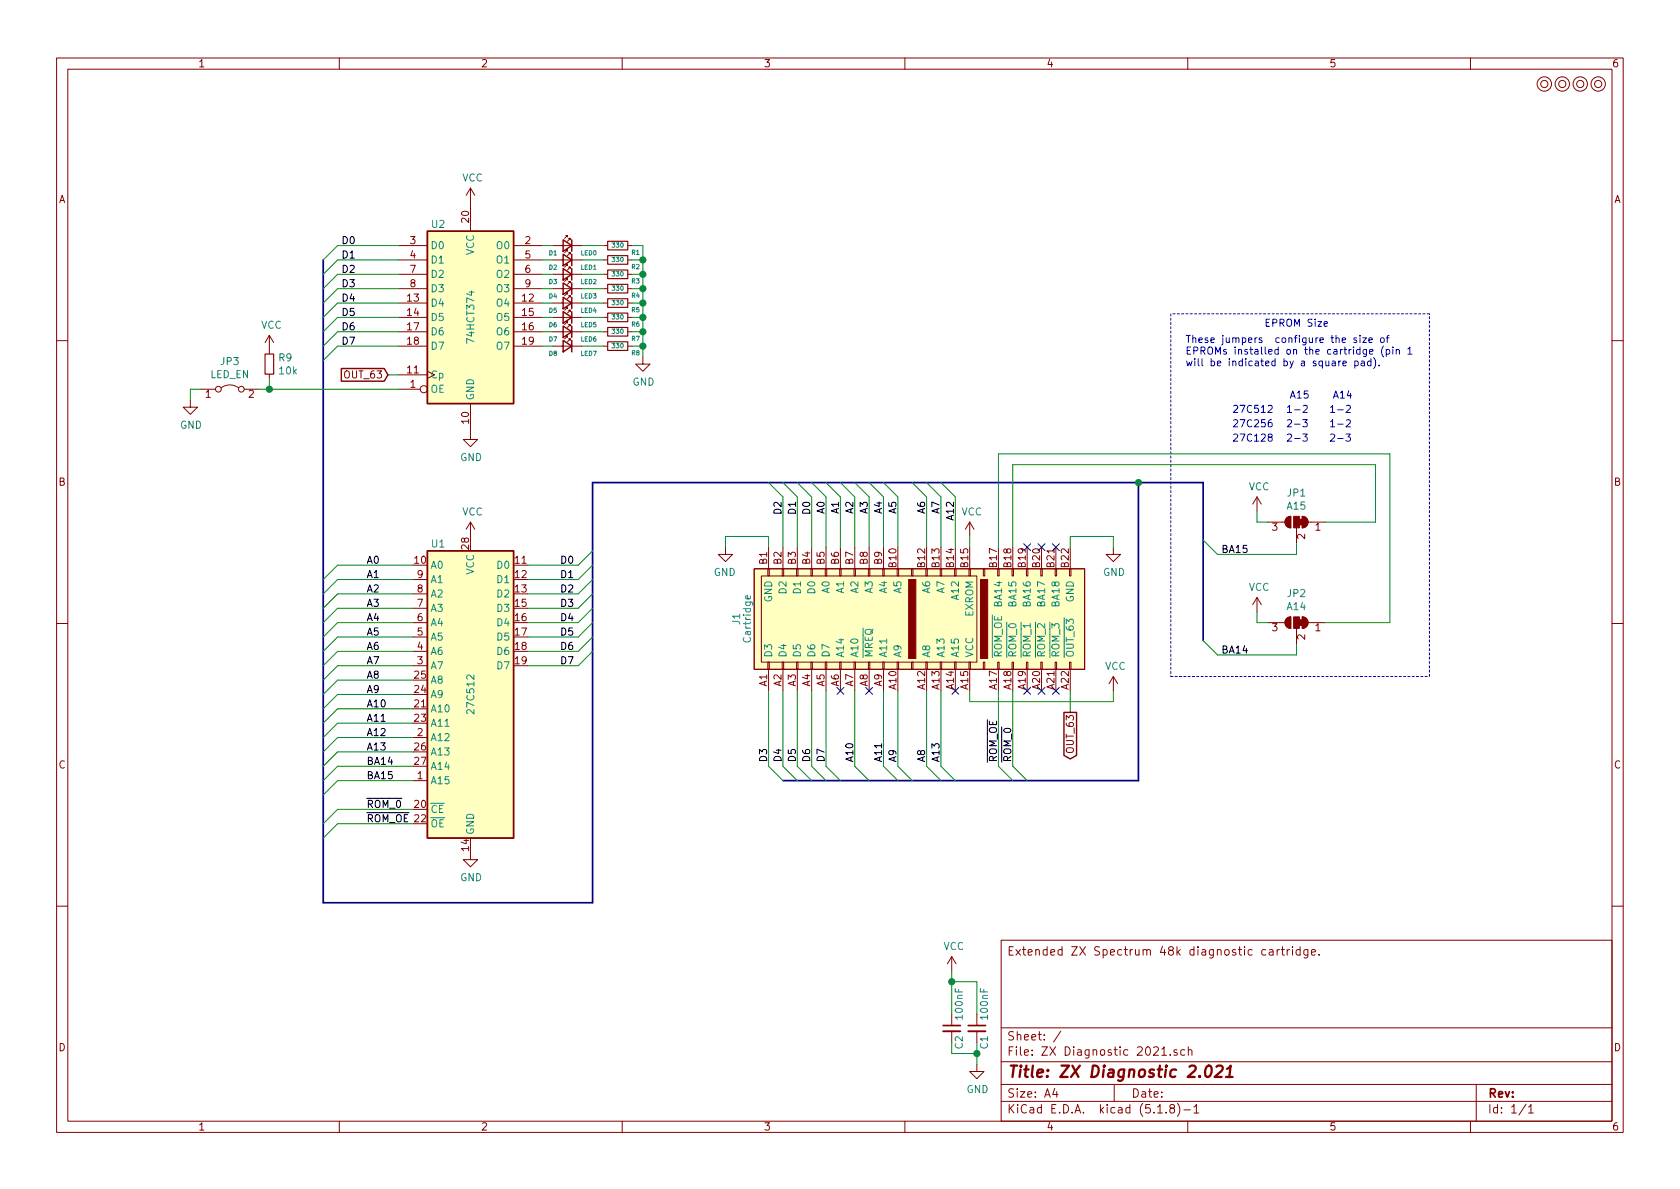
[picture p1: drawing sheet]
<svg xmlns="http://www.w3.org/2000/svg" width="297mm" height="210mm" viewBox="0 0 297 210" stroke-linecap="round" stroke-linejoin="round" font-family="sans-serif">
<g fill="none" stroke="#840000" stroke-width=".18">
<path d="M10 10.3h277v189.9h-277zM12 12.2h273v186.1h-273zM60 10.3v1.9M110 10.3v1.9M160 10.3v1.9M210 10.3v1.9M260 10.3v1.9M83.2 33.3v7.6M83.2 33.3l-.8 1.2M83.2 33.3l.7 1.2M47.6 59.3l-.7 1.3M47.6 59.3v3.3"/>
<path d="M47.6 59.3l.8 1.3M70.5 48.5h5.1M70.5 53.6h5.1M70.5 56.1h5.1M70.5 58.7h5.1M70.5 43.4h5.1M70.5 46h5.1M70.5 51h5.1M90.8 48.5h5.1M90.8 53.6h5.1M90.8 56.1h5.1M90.8 58.7h5.1"/>
<path d="M90.8 43.4h5.1M90.8 46h5.1M90.8 51h5.1M97.8 48.5h5.1M97.8 53.6h5.1M97.8 56.1h5.1M97.8 58.7h5.1M97.8 43.4h5.1M97.8 46h5.1M97.8 51h5.1M100.3 47v-.3h-.2h.2l-.5 .5M100.3 41.9v-.2h-.2h.2l-.5 .5"/>
<path d="M100.3 57.1v-.2h-.2h.2l-.5 .5M100.3 44.4v-.2h-.2h.2l-.5 .5M100.3 49.5v-.2h-.2h.2l-.5 .5M100.3 52.1v-.3h-.2h.2l-.5 .5M100.3 54.6v-.2h-.2h.2l-.5 .5M100.3 59.7v-.3h-.2h.2l-.5 .5M100.8 47.5v-.3h-.2h.2l-.5 .5M100.8 42.4v-.2h-.2h.2l-.5 .5M100.8 57.7v-.3h-.2h.2l-.5 .5M100.8 45v-.3h-.2h.2l-.5 .5M100.8 50v-.2h-.2h.2l-.5 .5M100.8 52.6v-.3h-.2h.2l-.5 .5"/>
<path d="M100.8 55.1v-.2h-.2h.2l-.5 .5M106.7 48.5h.7M106.7 53.6h.7M106.7 56.1h.7M106.7 58.7h.7M106.7 43.4h.7M106.7 46h.7M106.7 51h.7M111 48.5h.8M111 53.6h.8M111 56.1h.8M111 58.7h.8"/>
<path d="M111 43.4h.8M111 46h.8M111 51h.8M10 60.2h2M33.7 70.7v1.3h1.2l-1.2 1.3-1.3-1.3h1.3M35.6 68.8h2.5M39.1 68.6a2.53 2.53 0 0 1 3.1 0M43.2 68.8h2.5M47.6 66.2v.7M70.5 68.8h3.8M70.5 66.3h5.1M70.5 61.2h5.1"/>
<path d="M83.2 71.4v6.3h1.3l-1.3 1.3-1.3-1.3h1.3M90.8 61.2h5.1M97.8 61.2h5.1M100.8 60.2v-.3h-.2h.2l-.5 .5M106.7 61.2h.7M111 61.2h.8M113.7 63.1v1.3h1.2l-1.2 1.3-1.3-1.3h1.3M285 60.2h2M83.2 92.3v2.6M83.2 92.3l-.8 1.3M83.2 92.3l.7 1.3M128.3 96.8v1.2h-1.3l1.3 1.3 1.2-1.3h-1.2"/>
<path d="M135.9 96.8v3.8M138.4 96.8v3.8M141 96.8v3.8M143.5 96.8v3.8M146 96.8v3.8M148.6 96.8v3.8M151.1 96.8v3.8M153.7 96.8v3.8M156.2 96.8v3.8M158.7 96.8v3.8M163.8 96.8v3.8M166.4 96.8v3.8"/>
<path d="M168.9 96.8v3.8M171.4 92.3l-.7 1.3M171.4 92.3v2.6M171.4 96.8v3.8M171.4 92.3l.8 1.3M176.5 96.8v3.8M179.1 96.8v3.8M181.6 96.8v3.8M184.1 96.8v3.8M186.7 96.8v3.8M189.2 96.8v3.8M196.8 96.8v1.2h1.3l-1.3 1.3-1.2-1.3h1.2"/>
<path d="M222.2 87.9l-.7 1.2M222.2 87.9v2.5M222.2 87.9l.8 1.2M224.2 92.3h3M227.4 91.7l.5-.3 .3-.1v2a1.03 1.03 0 0 1-.9-.6 1.03 1.03 0 0 1 .1-1zM229.2 93.3v2.8M230.3 91.3a1.02 1.02 0 0 1 1 1 1.02 1.02 0 0 1-1 1zM231.3 92.3h3M10 110.3h2M73 117.7h2.6M73 115.2h2.6M73 112.6h2.6"/>
<path d="M73 110.1h2.6M73 107.6h2.6M73 105h2.6M73 102.5h2.6M133.3 100.6h58.5v17.8h-58.5zM134.6 101.8h38.1v15.3h-38.1zM135.8 117.1h.2v1.3h-.2zM135.8 100.6h.2v1.2h-.2zM135.9 118.4v3.8M138.3 117.1h.3v1.3h-.3zM138.3 100.6h.3v1.2h-.3zM138.4 118.4v3.8"/>
<path d="M140.8 117.1h.3v1.3h-.3zM140.8 100.6h.3v1.2h-.3zM141 118.4v3.8M143.4 117.1h.2v1.3h-.2zM143.4 100.6h.2v1.2h-.2zM143.5 118.4v3.8M145.9 117.1h.3v1.3h-.3zM145.9 100.6h.3v1.2h-.3zM146 118.4v3.8M148.5 117.1h.2v1.3h-.2zM148.5 100.6h.2v1.2h-.2zM148.6 118.4v3.8"/>
<path d="M151 117.1h.3v1.3h-.3zM151 100.6h.3v1.2h-.3zM151.1 118.4v3.8M153.5 117.1h.3v1.3h-.3zM153.5 100.6h.3v1.2h-.3zM153.7 118.4v3.8M156.1 117.1h.2v1.3h-.2zM156.1 100.6h.2v1.2h-.2zM156.2 118.4v3.8M158.6 117.1h.3v1.3h-.3zM158.6 100.6h.3v1.2h-.3zM158.7 118.4v3.8"/>
<path d="M161.2 117.1h.2v1.3h-.2zM161.2 100.6h.2v1.2h-.2zM163.7 117.1h.3v1.3h-.3zM163.7 100.6h.3v1.2h-.3zM163.8 118.4v3.8M166.2 117.1h.3v1.3h-.3zM166.2 100.6h.3v1.2h-.3zM166.4 118.4v3.8M168.8 117.1h.2v1.3h-.2zM168.8 100.6h.2v1.2h-.2zM168.9 118.4v3.8M171.3 117.1h.3v1.3h-.3z"/>
<path d="M171.3 100.6h.3v1.2h-.3zM171.4 118.4v3.8M173.9 117.1h.2v1.3h-.2zM173.9 100.6h.2v1.2h-.2zM176.4 117.1h.3v1.3h-.3zM176.4 100.6h.3v1.2h-.3zM176.5 118.4v3.8M178.9 117.1h.3v1.3h-.3zM178.9 100.6h.3v1.2h-.3zM179.1 118.4v3.8M181.5 117.1h.2v1.3h-.2zM181.5 100.6h.2v1.2h-.2z"/>
<path d="M181.6 118.4v3.8M184 117.1h.3v1.3h-.3zM184 100.6h.3v1.2h-.3zM184.1 118.4v3.8M186.6 117.1h.2v1.3h-.2zM186.6 100.6h.2v1.2h-.2zM186.7 118.4v3.8M189.1 117.1h.3v1.3h-.3zM189.1 100.6h.3v1.2h-.3zM189.2 118.4v3.8M196.8 119.6l-.7 1.3M196.8 119.6v2.6"/>
<path d="M196.8 119.6l.8 1.3M222.2 105.7v2.5M222.2 105.7l-.7 1.2M222.2 105.7l.8 1.2M224.2 110.1h3M227.4 109.4l.5-.3h.3v2a1.03 1.03 0 0 1-.9-.6 1.03 1.03 0 0 1 .1-1.1zM229.2 111.1v2.8M230.3 109.1a1.02 1.02 0 0 1 1 1 1.02 1.02 0 0 1-1 1zM231.3 110.1h3M285 110.3h2M73 138h2.6M73 130.4h2.6"/>
<path d="M83.2 150.7v1.3h1.3l-1.3 1.3-1.3-1.3h1.3M10 160.2h2M168.3 169.2v2.5M168.3 179.3v2.1M168.3 169.2l-.8 1.2M168.3 169.2l.7 1.2M172.7 179.3v2.1M177 166.3h108v32h-108zM223.8 168l-.4-.1-.3 .3 .1 .6 .2 .1 .4-.1M224.5 168h.5l.1 .9M225.1 168.3h-.5a.29 .29 0 0 0-.2 .3 .29 .29 0 0 0 .2 .3l.5-.1M225.8 167.9v1"/>
<path d="M226.2 167.9l-.4 .3M226.5 167.9h.6M226.7 167.4v1.3l.4 .2M227.6 167.9v1M228 167.9l-.4 .3M228.5 167.4v.2M228.5 167.9v1M229.9 168l-.5-.1-.2 .3v.6l.2 .1 .5-.1M229.9 167.4v1.5M231.2 167.9v1.2l-.3 .3-.3-.1M231.2 168l-.4-.1-.3 .3 .1 .6 .2 .1 .4-.1M231.9 168.4l.7-.1-.1-.3-.4-.1-.2 .2 .1 .7h.5"/>
<path d="M233.2 168.8v.1M285 160.2h2M60 198.3v1.9M110 198.3v1.9M160 198.3v1.9M168.3 182.4v2M172.7 188.2v1.3h1.3l-1.3 1.2-1.3-1.2h1.3M172.7 182.4v2M177 194.8h108M177 191.8h108M177 187.8h108M177 181.8h108"/>
<path d="M186.5 192.5l-.4 1h1M186.8 193v1M187.6 182.3l-1.3 2M197 191.8v3M204.7 196.8h.8M205.4 185.5l.4-.4v1.5M205.4 186.6h.8M206.2 196.7v.1M206.9 186.5v.1M207.1 196l-.3-.3 .2-.3a.48 .48 0 0 1 .6 .1l-.1 .4a.52 .52 0 0 0-.6 .2 .52 .52 0 0 0 .1 .6l.4 .1 .2-.1 .1-.4-.3-.3M208.1 185.7l-.4-.1-.2 .2 .1 .2 .5 .2v.3h-.6M208.2 195.1a1.71 1.71 0 0 1 0 2.3"/>
<path d="M209.3 196.3h1.2M209.5 185.7l-.5-.1-.2 .3v.6l.2 .1 .5-.1M210 198.3v1.9M210.1 185.7l.2-.1 .4 .1v.9M210.1 185.1v1.5M211.1 195.8l.4-.5v1.5M211.1 196.8h.9M260 198.3v1.9M261 191.8v6.5M269.8 195.2l-1.2 2M270.3 195.8l.4-.5v1.5M270.3 196.8h.8"/>
<circle cx="273" cy="14.9" r=".63"/>
<circle cx="273.1" cy="14.9" r="1.27"/>
<circle cx="276.2" cy="14.9" r=".63"/>
<circle cx="276.2" cy="14.9" r="1.27"/>
<circle cx="279.4" cy="14.9" r=".63"/>
<circle cx="279.4" cy="14.9" r="1.27"/>
<circle cx="282.6" cy="14.9" r=".63"/>
<circle cx="282.6" cy="14.9" r="1.27"/>
<circle cx="38.6" cy="68.8" r=".51"/>
<circle cx="42.7" cy="68.8" r=".51"/>
<circle cx="74.9" cy="68.8" r=".63"/>
</g>
<path d="M213.4 188.6a.45 .45 0 0 1 .4-.2 .45 .45 0 0 1 .4 .4 1.15 1.15 0 0 1-.8 1.6l-.1-.1a1.55 1.55 0 0 1 .1-1.7zM215.1 188.6l.3-.2h.5l.2 .2 .1 .4-.1 .3-1.3 1.1h1.2M216.8 190.4h1.1M216.9 189l.7-.6-.3 2" fill="none" stroke="#840000" stroke-width=".41"/>
<path d="M166.8 182.4h3M171.2 182.4h3" fill="none" stroke="#840000" stroke-width=".33"/>
<path d="M166.8 181.4h3M171.2 181.4h3" fill="none" stroke="#840000" stroke-width=".3"/>
<g fill="none" stroke="#840000" stroke-width=".25">
<path d="M75.6 40.9h15.2v30.5h-15.2zM99.6 47.5l1.5 1-1.5 1zM99.6 42.4l1.5 1-1.5 1zM99.6 57.7l1.5 1-1.5 1zM99.6 45l1.5 1-1.5 1zM99.6 50l1.5 1-1.5 1.1zM99.6 52.6l1.5 1-1.5 1zM99.6 55.1l1.5 1-1.5 1zM101.1 42.4v2M101.1 45v2M101.1 47.5v2M101.1 50v2.1"/>
<path d="M101.1 52.6v2M101.1 55.1v2M101.1 57.7v2M60.4 65.2h7.5l.7 1.1-.7 1.1h-7.5zM99.6 60.2l1.5 1-1.5 1zM101.1 60.2v2M75.6 97.4h15.2v50.8h-15.2zM188.1 126h2.2v7.6l-1.1 .6-1.1-.6z"/>
</g>
<path d="M107.4 47.7h3.6v1.6h-3.6zM107.4 45.2h3.6v1.5h-3.6zM107.4 42.7h3.6v1.5h-3.6zM107.4 50.3h3.6v1.5h-3.6zM107.4 52.8h3.6v1.6h-3.6zM107.4 55.4h3.6v1.5h-3.6zM107.4 57.9h3.6v1.5h-3.6zM46.9 62.6h1.5v3.6h-1.5zM107.4 60.4h3.6v1.6h-3.6z" fill="none" stroke="#840000" stroke-width=".2"/>
<g fill="#ffffc2" stroke="#ffffc2" stroke-width=".18">
<path d="M75.6 40.9h15.2v30.5h-15.2z"/>
<path d="M133.3 100.6h58.5v17.8h-58.5z"/>
<path d="M75.6 97.4h15.2v50.8h-15.2z"/>
</g>
<g fill="#840000" stroke="#840000" stroke-width=".18">
<path d="M160.7 102.5h1.2v14h-1.2z"/>
<path d="M173.4 102.5h1.2v14h-1.2z"/>
<path d="M230.3 91.3a1.02 1.02 0 0 1 1 1 1.02 1.02 0 0 1-1 1z"/>
<path d="M227.4 91.7l.5-.3 .3-.1v2a1.03 1.03 0 0 1-.9-.6 1.03 1.03 0 0 1 .1-1z"/>
<path d="M229.7 91.8h.6v1h-.6z"/>
<path d="M228.7 91.3h1v2h-1z"/>
<path d="M230.3 109.1a1.02 1.02 0 0 1 1 1 1.02 1.02 0 0 1-1 1z"/>
<path d="M227.4 109.4l.5-.3h.3v2a1.03 1.03 0 0 1-.9-.6 1.03 1.03 0 0 1 .1-1.1z"/>
<path d="M229.7 109.6h.6v1h-.6z"/>
<path d="M228.7 109.1h1v2h-1z"/>
</g>
<path d="M132.6 105.4l.1 .3-.2 .2h-.6v-.5l.3-.1 .1 .6" fill="none" stroke="#008484" stroke-width=".18"/>
<path d="M207 55.5v64.1M252.7 55.5h-45.7M207 119.6h45.7M252.7 119.6v-64.1" fill="none" stroke="#0000c2" stroke-width=".18" stroke-dasharray=".4 .4"/>
<path d="M57.1 46v113.6h47.7v-74.3h107.9v28M201.3 85.3v52.7h-62.9" fill="none" stroke="#000084" stroke-width=".3"/>
<g fill="none" stroke="#008400" stroke-width=".18">
<path d="M70.5 46h-10.8l-2.6 2.5M70.5 58.7h-10.8l-2.6 2.5M70.5 43.4h-10.8l-2.6 2.6M70.5 56.1h-10.8l-2.6 2.6M70.5 53.6h-10.8l-2.6 2.5M70.5 51h-10.8l-2.6 2.6M70.5 48.5h-10.8l-2.6 2.5M95.9 46h1.9M95.9 58.7h1.9M95.9 43.4h1.9M95.9 56.1h1.9M95.9 53.6h1.9"/>
<path d="M95.9 51h1.9M95.9 48.5h1.9M102.9 46h3.8M102.9 58.7h3.8M102.9 43.4h3.8M102.9 56.1h3.8M102.9 53.6h3.8M102.9 51h3.8M102.9 48.5h3.8M111.8 46h1.9M111.8 58.7h1.9M111.8 43.4h1.9v19.7"/>
<path d="M111.8 56.1h1.9M111.8 53.6h1.9M111.8 51h1.9M111.8 48.5h1.9M35.6 68.8h-1.9v1.9M45.7 68.8h24.8M47.6 66.9v1.9M68.6 66.3h1.9M70.5 61.2h-10.8l-2.6 2.5M95.9 61.2h1.9M102.9 61.2h3.8M111.8 61.2h1.9"/>
<path d="M73 99.9h-13.3l-2.6 2.6M104.8 97.4l-2.6 2.5h-8.9M104.8 99.9l-2.6 2.6h-8.9M128.3 96.8v-1.9h7.6v1.9M135.9 85.3l2.5 2.6v8.9M138.4 85.3l2.6 2.6v8.9M141 85.3l2.5 2.6v8.9M143.5 85.3l2.5 2.6v8.9M146 85.3l2.6 2.6v8.9M148.6 85.3l2.5 2.6v8.9M151.1 85.3l2.6 2.6v8.9M153.7 85.3l2.5 2.6v8.9"/>
<path d="M156.2 85.3l2.5 2.6v8.9M161.3 85.3l2.5 2.6v8.9M163.8 85.3l2.6 2.6v8.9M166.4 85.3l2.5 2.6v8.9M171.4 94.9v1.9M176.5 96.8v-16.5h69.2v29.8h-11.4M189.2 96.8v-1.9h7.6v1.9M212.7 95.5l2.6 2.5h13.9v-1.9M222.2 90.4v1.9h2M234.3 92.3h8.9v-10.1h-64.1v14.6M73 117.7h-13.3l-2.6 2.6M73 107.6h-13.3l-2.6 2.5"/>
<path d="M73 110.1h-13.3l-2.6 2.5M73 112.6h-13.3l-2.6 2.6M73 115.2h-13.3l-2.6 2.5M73 102.5h-13.3l-2.6 2.5M73 105h-13.3l-2.6 2.6M104.8 115.2l-2.6 2.5h-8.9M104.8 105l-2.6 2.6h-8.9M104.8 107.6l-2.6 2.5h-8.9M104.8 110.1l-2.6 2.5h-8.9M104.8 112.6l-2.6 2.6h-8.9M104.8 102.5l-2.6 2.5h-8.9M212.7 113.3l2.6 2.5h13.9v-1.9"/>
<path d="M222.2 108.2v1.9h2M73 135.5h-13.3l-2.6 2.5M73 133h-13.3l-2.6 2.5M73 130.4h-13.3l-2.6 2.6M73 127.9h-13.3l-2.6 2.5M73 120.3h-13.3l-2.6 2.5M73 122.8h-13.3l-2.6 2.5M73 125.3h-13.3l-2.6 2.6M73 138h-13.3l-2.6 2.6M135.9 122.2v13.3l2.5 2.5M138.4 122.2v13.3l2.6 2.5M141 122.2v13.3l2.5 2.5"/>
<path d="M143.5 122.2v13.3l2.5 2.5M146 122.2v13.3l2.6 2.5M151.1 122.2v13.3l2.6 2.5M156.2 122.2v13.3l2.5 2.5M158.7 122.2v13.3l2.6 2.5M163.8 122.2v13.3l2.6 2.5M166.4 122.2v13.3l2.5 2.5M171.4 122.2v1.9h25.4v-1.9M176.5 122.2v13.3l2.6 2.5M179.1 122.2v13.3l2.5 2.5M189.2 122.2v3.8M73 145.7h-13.3l-2.6 2.5"/>
<path d="M73 143.1h-13.3l-2.6 2.6M168.3 171.7v7.6M168.3 173.6h4.4v5.7M168.3 184.4v1.9h4.4M172.7 184.4v3.8"/>
</g>
<g fill="none" stroke="#0000c2" stroke-width=".18">
<path d="M234.1 57.3l.6-.1-.1-.3h-.3l-.2 .1 .1 .7h.4M239.9 59.8l-.4-.1-.1 .2v.2l.5 .1v.3h-.5M240.5 59.3v.1M240.5 59.7v.9M240.9 59.7h.7l-.7 .9h.7M244.2 59.8l.3-.1 .3 .3-.2 .5-.3 .1-.2-.2zM245.1 59.7h.5M245.6 59.3l-.3 .2v1.1M224.2 71.8l.5-.1 .2 .3v.2l-.7 .7h.7M224.5 77.3l-.2-.1v-.3l.4-.1 .2 .1v.3l-.6 .2-.1 .1v.3l.3 .2h.2l.2-.2v-.4l-.2-.1M224.8 74.2l-.3 .1a.87 .87 0 0 0 0 1.2l.4-.1v-.6l-.4-.1-.3 .2M230.4 76.8h.7l-.4 .4 .4 .2v.5l-.2 .1-.5-.1"/>
<path d="M230.4 74.2h.7l-.4 .5 .4 .1v.6l-.2 .1-.5-.1M230.4 71.8l.5-.1 .2 .3v.2l-.7 .7h.7M237.1 63.8l-.4 .3M237.4 64.3l.6-.1v-.3l-.4-.1-.2 .2 .1 .6h.5M238 76.8h.8l-.5 .4 .4 .2v.5l-.2 .1-.5-.1M238 71.8l.5-.1 .3 .3-.1 .2-.7 .7h.8M238 74.3l.5-.1 .3 .4-.1 .2-.7 .7h.8M239.5 63.9l.4-.1 .3 .3-.2 .5h-.5M239.5 63.8v1.3M240.7 63.9h.5v.8M241.2 64.2h-.4l-.2 .2 .1 .2h.5M242 60.1l.6-.1v-.2l-.4-.1-.2 .2 .1 .6h.5"/>
<path d="M242.1 62.2l.6-.1v-.3h-.4l-.2 .2 .1 .6h.5M242.4 63.9l-.4-.1-.2 .3 .1 .5h.5M242.4 63.4v1.3M242.9 63.2a1.47 1.47 0 0 1 0 2M243.8 64.6v.1M244.6 61.2a1.47 1.47 0 0 0 0 1.9M245.1 61.8h.4l.2 .2-.1 .6h-.5M245.1 61.8v1.3M246.3 61.4v.1M246.3 61.8v.8M246.9 61.9l.1-.1h.3l.1 .8M246.9 61.8v.8"/>
<path d="M248.9 61.7l.4-.3v1.2M248.9 62.6h.8"/>
</g>
<g fill="#008400" stroke="#008400" stroke-width=".25">
<circle cx="201.3" cy="85.3" r=".51"/>
<circle cx="47.6" cy="68.8" r=".51"/>
<circle cx="113.7" cy="53.6" r=".51"/>
<circle cx="113.7" cy="51" r=".51"/>
<circle cx="113.7" cy="61.2" r=".51"/>
<circle cx="172.7" cy="186.3" r=".51"/>
<circle cx="168.3" cy="173.6" r=".51"/>
<circle cx="113.7" cy="48.5" r=".51"/>
<circle cx="113.7" cy="46" r=".51"/>
<circle cx="113.7" cy="56.1" r=".51"/>
<circle cx="113.7" cy="58.7" r=".51"/>
</g>
<g fill="none" stroke="#000084" stroke-width=".18">
<path d="M181 96.2l1.2 1.2M182.2 96.2l-1.2 1.2M183.5 96.2l1.3 1.2M184.8 96.2l-1.3 1.2M186.1 96.2l1.2 1.2M187.3 96.2l-1.2 1.2M148 121.6l1.2 1.2M149.2 121.6l-1.2 1.2M153.1 121.6l1.2 1.2M154.3 121.6l-1.2 1.2M168.3 121.6l1.2 1.2M169.5 121.6l-1.2 1.2"/>
<path d="M181 121.6l1.2 1.2M182.2 121.6l-1.2 1.2M183.5 121.6l1.3 1.2M184.8 121.6l-1.3 1.2M186.1 121.6l1.2 1.2M187.3 121.6l-1.2 1.2"/>
</g>
<text font-size="2.8" fill="#840000" x="178" y="190.5">Title: ZX Diagnostic 2.021</text>
<g font-size="2.1" fill="#840000">
<text x="178" y="169">Extended ZX Spectrum 48k diagnostic cartridge.</text>
<text x="178" y="184">Sheet: /</text>
<text x="178" y="186.7">File: ZX Diagnostic 2021.sch</text>
<text x="178" y="196.9">KiCad E.D.A. kicad (5.1.8)-1</text>
<text x="178" y="194.1">Size: A4</text>
<text x="200" y="194.1">Date:</text>
<text x="263" y="194.1">Rev:</text>
<text x="263" y="196.9">Id: 1/1</text>
</g>
<g font-size="1.8" fill="#840000">
<text x="35" y="11.9">1</text>
<text x="85" y="11.9">2</text>
<text x="135" y="11.9">3</text>
<text x="185" y="11.9">4</text>
<text x="235" y="11.9">5</text>
<text x="285" y="11.9">6</text>
<text x="10.4" y="35.9">A</text>
<text x="285.4" y="35.9">A</text>
<text x="82.9" y="39.3" transform="rotate(-90 82.9 39.3)">20</text>
<text x="72.5" y="43.2">3</text>
<text x="72.5" y="45.7">4</text>
<text x="92.9" y="43.2">2</text>
<text x="92.9" y="45.7">5</text>
<text x="72.1" y="53.3">13</text>
<text x="72.5" y="48.3">7</text>
<text x="72.5" y="50.8">8</text>
<text x="92.4" y="53.3">12</text>
<text x="92.9" y="48.3">6</text>
<text x="92.9" y="50.8">9</text>
<text x="72.1" y="55.9">14</text>
<text x="72.1" y="58.4">17</text>
<text x="92.4" y="55.9">15</text>
<text x="92.4" y="58.4">16</text>
<text x="72.1" y="61">18</text>
<text x="92.4" y="61">19</text>
<text x="36.3" y="70.4">1</text>
<text x="44" y="70.4">2</text>
<text x="61.1" y="66.9">OUT_63</text>
<text x="72.1" y="66">11</text>
<text x="72.5" y="68.6">1</text>
<text x="82.9" y="74.9" transform="rotate(-90 82.9 74.9)">10</text>
<text x="10.4" y="85.9">B</text>
<text x="285.4" y="85.9">B</text>
<text x="224.9" y="93.8">3</text>
<text x="230.8" y="95.3" transform="rotate(-90 230.8 95.3)">2</text>
<text x="232.6" y="93.8">1</text>
<text x="73.3" y="99.7">10</text>
<text x="82.9" y="97.1" transform="rotate(-90 82.9 97.1)">28</text>
<text x="91.1" y="99.7">11</text>
<text x="135.6" y="99.8" transform="rotate(-90 135.6 99.8)">B1</text>
<text x="138.2" y="99.8" transform="rotate(-90 138.2 99.8)">B2</text>
<text x="140.7" y="99.8" transform="rotate(-90 140.7 99.8)">B3</text>
<text x="143.3" y="99.8" transform="rotate(-90 143.3 99.8)">B4</text>
<text x="145.8" y="99.8" transform="rotate(-90 145.8 99.8)">B5</text>
<text x="148.3" y="99.8" transform="rotate(-90 148.3 99.8)">B6</text>
<text x="150.9" y="99.8" transform="rotate(-90 150.9 99.8)">B7</text>
<text x="153.4" y="99.8" transform="rotate(-90 153.4 99.8)">B8</text>
<text x="156" y="99.8" transform="rotate(-90 156 99.8)">B9</text>
<text x="158.5" y="100.3" transform="rotate(-90 158.5 100.3)">B10</text>
<text x="163.6" y="100.3" transform="rotate(-90 163.6 100.3)">B12</text>
<text x="166.1" y="100.3" transform="rotate(-90 166.1 100.3)">B13</text>
<text x="168.7" y="100.3" transform="rotate(-90 168.7 100.3)">B14</text>
<text x="171.2" y="100.3" transform="rotate(-90 171.2 100.3)">B15</text>
<text x="176.3" y="100.3" transform="rotate(-90 176.3 100.3)">B17</text>
<text x="178.8" y="100.3" transform="rotate(-90 178.8 100.3)">B18</text>
<text x="181.4" y="100.3" transform="rotate(-90 181.4 100.3)">B19</text>
<text x="183.9" y="100.3" transform="rotate(-90 183.9 100.3)">B20</text>
<text x="186.4" y="100.3" transform="rotate(-90 186.4 100.3)">B21</text>
<text x="189" y="100.3" transform="rotate(-90 189 100.3)">B22</text>
<text x="73.8" y="107.3">7</text>
<text x="73.8" y="104.8">8</text>
<text x="73.8" y="102.2">9</text>
<text x="91.1" y="102.2">12</text>
<text x="91.1" y="104.8">13</text>
<text x="91.1" y="107.3">15</text>
<text x="73.8" y="112.4">5</text>
<text x="73.8" y="109.8">6</text>
<text x="91.1" y="109.8">16</text>
<text x="91.1" y="112.4">17</text>
<text x="224.9" y="111.6">3</text>
<text x="230.8" y="113.1" transform="rotate(-90 230.8 113.1)">2</text>
<text x="232.6" y="111.6">1</text>
<text x="73.8" y="117.5">3</text>
<text x="73.8" y="114.9">4</text>
<text x="91.1" y="114.9">18</text>
<text x="91.1" y="117.5">19</text>
<text x="73.3" y="125.1">21</text>
<text x="73.3" y="122.5">24</text>
<text x="73.3" y="120">25</text>
<text x="135.6" y="121.4" transform="rotate(-90 135.6 121.4)">A1</text>
<text x="138.2" y="121.4" transform="rotate(-90 138.2 121.4)">A2</text>
<text x="140.7" y="121.4" transform="rotate(-90 140.7 121.4)">A3</text>
<text x="143.3" y="121.4" transform="rotate(-90 143.3 121.4)">A4</text>
<text x="145.8" y="121.4" transform="rotate(-90 145.8 121.4)">A5</text>
<text x="148.3" y="121.4" transform="rotate(-90 148.3 121.4)">A6</text>
<text x="150.9" y="121.4" transform="rotate(-90 150.9 121.4)">A7</text>
<text x="153.4" y="121.4" transform="rotate(-90 153.4 121.4)">A8</text>
<text x="156" y="121.4" transform="rotate(-90 156 121.4)">A9</text>
<text x="158.5" y="121.9" transform="rotate(-90 158.5 121.9)">A10</text>
<text x="163.6" y="121.9" transform="rotate(-90 163.6 121.9)">A12</text>
<text x="166.1" y="121.9" transform="rotate(-90 166.1 121.9)">A13</text>
<text x="168.7" y="121.9" transform="rotate(-90 168.7 121.9)">A14</text>
<text x="171.2" y="121.9" transform="rotate(-90 171.2 121.9)">A15</text>
<text x="176.3" y="121.9" transform="rotate(-90 176.3 121.9)">A17</text>
<text x="178.8" y="121.9" transform="rotate(-90 178.8 121.9)">A18</text>
<text x="181.4" y="121.9" transform="rotate(-90 181.4 121.9)">A19</text>
<text x="183.9" y="121.9" transform="rotate(-90 183.9 121.9)">A20</text>
<text x="186.4" y="121.9" transform="rotate(-90 186.4 121.9)">A21</text>
<text x="189" y="121.9" transform="rotate(-90 189 121.9)">A22</text>
<text x="73.3" y="127.6">23</text>
<text x="73.8" y="130.2">2</text>
<text x="10.4" y="135.9">C</text>
<text x="73.3" y="132.7">26</text>
<text x="73.3" y="135.2">27</text>
<text x="73.8" y="137.8">1</text>
<text x="189.9" y="132.9" transform="rotate(-90 189.9 132.9)">OUT_63</text>
<text x="285.4" y="135.9">C</text>
<text x="73.3" y="142.9">20</text>
<text x="82.9" y="150.4" transform="rotate(-90 82.9 150.4)">14</text>
<text x="10.4" y="185.9">D</text>
<text x="285.4" y="185.9">D</text>
<text x="35" y="199.9">1</text>
<text x="85" y="199.9">2</text>
<text x="135" y="199.9">3</text>
<text x="185" y="199.9">4</text>
<text x="235" y="199.9">5</text>
<text x="285" y="199.9">6</text>
</g>
<g font-size="1.8" fill="#008484">
<text x="81.7" y="32.1">VCC</text>
<text x="76.4" y="40.3">U2</text>
<text x="76.1" y="44.1">D0</text>
<text x="76.1" y="46.6">D1</text>
<text x="83.8" y="45.1" transform="rotate(-90 83.8 45.1)">VCC</text>
<text x="87.9" y="44.1">O0</text>
<text x="87.9" y="46.6">O1</text>
<text x="76.1" y="49.1">D2</text>
<text x="76.1" y="51.7">D3</text>
<text x="87.9" y="49.1">O2</text>
<text x="87.9" y="51.7">O3</text>
<text x="46.2" y="58.1">VCC</text>
<text x="76.1" y="54.2">D4</text>
<text x="76.1" y="56.8">D5</text>
<text x="76.1" y="59.3">D6</text>
<text x="87.9" y="54.2">O4</text>
<text x="87.9" y="56.8">O5</text>
<text x="87.9" y="59.3">O6</text>
<text x="39.1" y="64.6">JP3</text>
<text x="49.3" y="63.9">R9</text>
<text x="76.1" y="61.8">D7</text>
<text x="83.9" y="60.4" transform="rotate(-90 83.9 60.4)">74HCT374</text>
<text x="87.9" y="61.8">O7</text>
<text x="37.2" y="66.9">LED_EN</text>
<text x="49.5" y="66.2">10k</text>
<text x="76.1" y="69.5">OE</text>
<text x="76.1" y="66.9">Cp</text>
<text x="83.8" y="70.9" transform="rotate(-90 83.8 70.9)">GND</text>
<text x="111.8" y="68.2">GND</text>
<text x="31.8" y="75.8">GND</text>
<text x="81.4" y="81.5">GND</text>
<text x="220.8" y="86.7">VCC</text>
<text x="227.7" y="87.8">JP1</text>
<text x="81.7" y="91.2">VCC</text>
<text x="170" y="91.2">VCC</text>
<text x="227.6" y="90.1">A15</text>
<text x="76.1" y="100.6">A0</text>
<text x="76.4" y="96.8">U1</text>
<text x="83.8" y="101.6" transform="rotate(-90 83.8 101.6)">VCC</text>
<text x="88" y="100.6">D0</text>
<text x="126.2" y="101.8">GND</text>
<text x="195" y="101.8">GND</text>
<text x="76.1" y="105.7">A2</text>
<text x="76.1" y="103.1">A1</text>
<text x="88" y="103.1">D1</text>
<text x="88" y="105.7">D2</text>
<text x="136.5" y="106.5" transform="rotate(-90 136.5 106.5)">GND</text>
<text x="139.1" y="104.8" transform="rotate(-90 139.1 104.8)">D2</text>
<text x="141.6" y="104.8" transform="rotate(-90 141.6 104.8)">D1</text>
<text x="144.1" y="104.8" transform="rotate(-90 144.1 104.8)">D0</text>
<text x="146.7" y="104.8" transform="rotate(-90 146.7 104.8)">A0</text>
<text x="149.2" y="104.8" transform="rotate(-90 149.2 104.8)">A1</text>
<text x="151.8" y="104.8" transform="rotate(-90 151.8 104.8)">A2</text>
<text x="154.3" y="104.8" transform="rotate(-90 154.3 104.8)">A3</text>
<text x="156.8" y="104.8" transform="rotate(-90 156.8 104.8)">A4</text>
<text x="159.4" y="104.8" transform="rotate(-90 159.4 104.8)">A5</text>
<text x="164.5" y="104.8" transform="rotate(-90 164.5 104.8)">A6</text>
<text x="167" y="104.8" transform="rotate(-90 167 104.8)">A7</text>
<text x="169.5" y="105.8" transform="rotate(-90 169.5 105.8)">A12</text>
<text x="177.2" y="107.1" transform="rotate(-90 177.2 107.1)">BA14</text>
<text x="179.7" y="107.1" transform="rotate(-90 179.7 107.1)">BA15</text>
<text x="182.2" y="107.1" transform="rotate(-90 182.2 107.1)">BA16</text>
<text x="184.8" y="107.1" transform="rotate(-90 184.8 107.1)">BA17</text>
<text x="187.3" y="107.1" transform="rotate(-90 187.3 107.1)">BA18</text>
<text x="189.9" y="106.5" transform="rotate(-90 189.9 106.5)">GND</text>
<text x="220.8" y="104.5">VCC</text>
<text x="227.6" y="107.9">A14</text>
<text x="227.7" y="105.6">JP2</text>
<text x="76.1" y="113.3">A5</text>
<text x="76.1" y="110.7">A4</text>
<text x="76.1" y="108.2">A3</text>
<text x="88" y="108.2">D3</text>
<text x="88" y="110.7">D4</text>
<text x="88" y="113.3">D5</text>
<text x="130.9" y="110.4" transform="rotate(-90 130.9 110.4)">J1</text>
<text x="132.8" y="113.4" transform="rotate(-90 132.8 113.4)">Cartridge</text>
<text x="172.1" y="109.1" transform="rotate(-90 172.1 109.1)">EXROM</text>
<text x="76.1" y="118.4">A7</text>
<text x="76.1" y="115.8">A6</text>
<text x="88" y="115.8">D6</text>
<text x="88" y="118.4">D7</text>
<text x="136.5" y="116.4" transform="rotate(-90 136.5 116.4)">D3</text>
<text x="139.1" y="116.4" transform="rotate(-90 139.1 116.4)">D4</text>
<text x="141.6" y="116.4" transform="rotate(-90 141.6 116.4)">D5</text>
<text x="144.1" y="116.4" transform="rotate(-90 144.1 116.4)">D6</text>
<text x="146.7" y="116.4" transform="rotate(-90 146.7 116.4)">D7</text>
<text x="149.2" y="116.4" transform="rotate(-90 149.2 116.4)">A14</text>
<text x="151.8" y="116.4" transform="rotate(-90 151.8 116.4)">A10</text>
<text x="154.3" y="116.4" transform="rotate(-90 154.3 116.4)">MREQ</text>
<text x="156.8" y="116.4" transform="rotate(-90 156.8 116.4)">A11</text>
<text x="159.4" y="116.4" transform="rotate(-90 159.4 116.4)">A9</text>
<text x="164.5" y="116.4" transform="rotate(-90 164.5 116.4)">A8</text>
<text x="167" y="116.4" transform="rotate(-90 167 116.4)">A13</text>
<text x="169.5" y="116.4" transform="rotate(-90 169.5 116.4)">A15</text>
<text x="172.1" y="116.4" transform="rotate(-90 172.1 116.4)">VCC</text>
<text x="177.2" y="116.4" transform="rotate(-90 177.2 116.4)">ROM_OE</text>
<text x="179.7" y="116.4" transform="rotate(-90 179.7 116.4)">ROM_0</text>
<text x="182.2" y="116.4" transform="rotate(-90 182.2 116.4)">ROM_1</text>
<text x="184.8" y="116.4" transform="rotate(-90 184.8 116.4)">ROM_2</text>
<text x="187.3" y="116.4" transform="rotate(-90 187.3 116.4)">ROM_3</text>
<text x="189.9" y="116.4" transform="rotate(-90 189.9 116.4)">OUT_63</text>
<text x="195.4" y="118.5">VCC</text>
<text x="76.1" y="126">A10</text>
<text x="76.1" y="123.4">A9</text>
<text x="76.1" y="120.9">A8</text>
<text x="83.9" y="125.9" transform="rotate(-90 83.9 125.9)">27C512</text>
<text x="76.1" y="131.1">A12</text>
<text x="76.1" y="128.5">A11</text>
<text x="76.1" y="133.6">A13</text>
<text x="76.1" y="136.1">A14</text>
<text x="76.1" y="138.7">A15</text>
<text x="76.1" y="143.8">CE</text>
<text x="76.1" y="146.3">OE</text>
<text x="83.8" y="147.7" transform="rotate(-90 83.8 147.7)">GND</text>
<text x="81.4" y="155.8">GND</text>
<text x="166.8" y="168">VCC</text>
<text x="170.2" y="185.5" transform="rotate(-90 170.2 185.5)">C2</text>
<text x="170.2" y="180.1" transform="rotate(-90 170.2 180.1)">100nF</text>
<text x="174.7" y="185.5" transform="rotate(-90 174.7 185.5)">C1</text>
<text x="174.7" y="180.1" transform="rotate(-90 174.7 180.1)">100nF</text>
<text x="170.9" y="193.3">GND</text>
</g>
<g font-size="1.8">
<text x="60.3" y="45.7">D1</text>
<text x="60.3" y="43.2">D0</text>
<text x="60.3" y="53.3">D4</text>
<text x="60.3" y="50.8">D3</text>
<text x="60.3" y="48.3">D2</text>
<text x="60.3" y="58.4">D6</text>
<text x="60.3" y="55.9">D5</text>
<text x="60.3" y="61">D7</text>
<text x="138.2" y="90.8" transform="rotate(-90 138.2 90.8)">D2</text>
<text x="140.7" y="90.8" transform="rotate(-90 140.7 90.8)">D1</text>
<text x="143.3" y="90.8" transform="rotate(-90 143.3 90.8)">D0</text>
<text x="145.8" y="90.8" transform="rotate(-90 145.8 90.8)">A0</text>
<text x="148.3" y="90.8" transform="rotate(-90 148.3 90.8)">A1</text>
<text x="150.9" y="90.8" transform="rotate(-90 150.9 90.8)">A2</text>
<text x="153.4" y="90.8" transform="rotate(-90 153.4 90.8)">A3</text>
<text x="156" y="90.8" transform="rotate(-90 156 90.8)">A4</text>
<text x="158.5" y="90.8" transform="rotate(-90 158.5 90.8)">A5</text>
<text x="163.6" y="90.8" transform="rotate(-90 163.6 90.8)">A6</text>
<text x="166.1" y="90.8" transform="rotate(-90 166.1 90.8)">A7</text>
<text x="168.7" y="91.8" transform="rotate(-90 168.7 91.8)">A12</text>
<text x="64.8" y="99.7">A0</text>
<text x="99.3" y="99.7">D0</text>
<text x="215.9" y="97.8">BA15</text>
<text x="64.8" y="107.3">A3</text>
<text x="64.8" y="104.8">A2</text>
<text x="64.8" y="102.2">A1</text>
<text x="99.3" y="102.2">D1</text>
<text x="99.3" y="104.8">D2</text>
<text x="99.3" y="107.3">D3</text>
<text x="64.8" y="109.8">A4</text>
<text x="64.8" y="112.4">A5</text>
<text x="99.3" y="109.8">D4</text>
<text x="99.3" y="112.4">D5</text>
<text x="64.8" y="117.5">A7</text>
<text x="64.8" y="114.9">A6</text>
<text x="99.3" y="114.9">D6</text>
<text x="99.3" y="117.5">D7</text>
<text x="215.9" y="115.6">BA14</text>
<text x="64.8" y="125.1">A10</text>
<text x="64.8" y="120">A8</text>
<text x="64.8" y="122.5">A9</text>
<text x="64.8" y="130.2">A12</text>
<text x="64.8" y="127.6">A11</text>
<text x="64.8" y="137.8">BA15</text>
<text x="64.8" y="135.2">BA14</text>
<text x="64.8" y="132.7">A13</text>
<text x="135.6" y="134.9" transform="rotate(-90 135.6 134.9)">D3</text>
<text x="138.2" y="134.9" transform="rotate(-90 138.2 134.9)">D4</text>
<text x="140.7" y="134.9" transform="rotate(-90 140.7 134.9)">D5</text>
<text x="143.3" y="134.9" transform="rotate(-90 143.3 134.9)">D6</text>
<text x="145.8" y="134.9" transform="rotate(-90 145.8 134.9)">D7</text>
<text x="150.9" y="134.9" transform="rotate(-90 150.9 134.9)">A10</text>
<text x="156" y="134.9" transform="rotate(-90 156 134.9)">A11</text>
<text x="158.5" y="134.9" transform="rotate(-90 158.5 134.9)">A9</text>
<text x="163.6" y="134.9" transform="rotate(-90 163.6 134.9)">A8</text>
<text x="166.1" y="134.9" transform="rotate(-90 166.1 134.9)">A13</text>
<text x="176.3" y="134.9" transform="rotate(-90 176.3 134.9)">ROM_OE</text>
<text x="178.8" y="134.9" transform="rotate(-90 178.8 134.9)">ROM_0</text>
<text x="64.8" y="142.9">ROM_0</text>
<text x="64.8" y="145.4">ROM_OE 22</text>
</g>
<g font-size="1.8" fill="#0000c2">
<text x="223.5" y="57.8">EPROM Size</text>
<text x="209.5" y="60.6">These jumpers configure the size of</text>
<text x="209.5" y="62.7">EPROMs installed on the cartridge (pin 1</text>
<text x="209.5" y="64.8">will be indicated by a square pad).</text>
<text x="228" y="70.5">A15</text>
<text x="235.6" y="70.5">A14</text>
<text x="217.8" y="75.6">27C256</text>
<text x="217.8" y="73">27C512</text>
<text x="227.3" y="75.6">2-3</text>
<text x="227.3" y="73">1-2</text>
<text x="234.9" y="73">1-2</text>
<text x="234.9" y="75.6">1-2</text>
<text x="217.8" y="78.1">27C128</text>
<text x="227.3" y="78.1">2-3</text>
<text x="234.9" y="78.1">2-3</text>
</g>
<g font-size="1.1" fill="#008484">
<text x="97.1" y="45.1">D1</text>
<text x="97.1" y="47.7">D2</text>
<text x="102.7" y="45.1">LED0</text>
<text x="102.7" y="47.7">LED1</text>
<text x="108.3" y="46.3">330</text>
<text x="108.3" y="43.8">330</text>
<text x="111.7" y="47.6">R2</text>
<text x="111.7" y="45">R1</text>
<text x="97.1" y="50.2">D3</text>
<text x="97.1" y="52.8">D4</text>
<text x="102.7" y="50.2">LED2</text>
<text x="102.7" y="52.8">LED3</text>
<text x="108.3" y="48.8">330</text>
<text x="108.3" y="51.4">330</text>
<text x="108.3" y="53.9">330</text>
<text x="111.7" y="50.1">R3</text>
<text x="111.7" y="52.6">R4</text>
<text x="97.1" y="55.3">D5</text>
<text x="97.1" y="57.8">D6</text>
<text x="102.7" y="55.3">LED4</text>
<text x="102.7" y="57.8">LED5</text>
<text x="108.3" y="56.5">330</text>
<text x="108.3" y="59">330</text>
<text x="111.7" y="55.2">R5</text>
<text x="111.7" y="57.7">R6</text>
<text x="97.1" y="60.4">D7</text>
<text x="97.1" y="62.9">D8</text>
<text x="102.7" y="60.4">LED6</text>
<text x="102.7" y="62.9">LED7</text>
<text x="108.3" y="61.5">330</text>
<text x="111.7" y="60.3">R7</text>
<text x="111.7" y="62.8">R8</text>
</g>
</svg>
